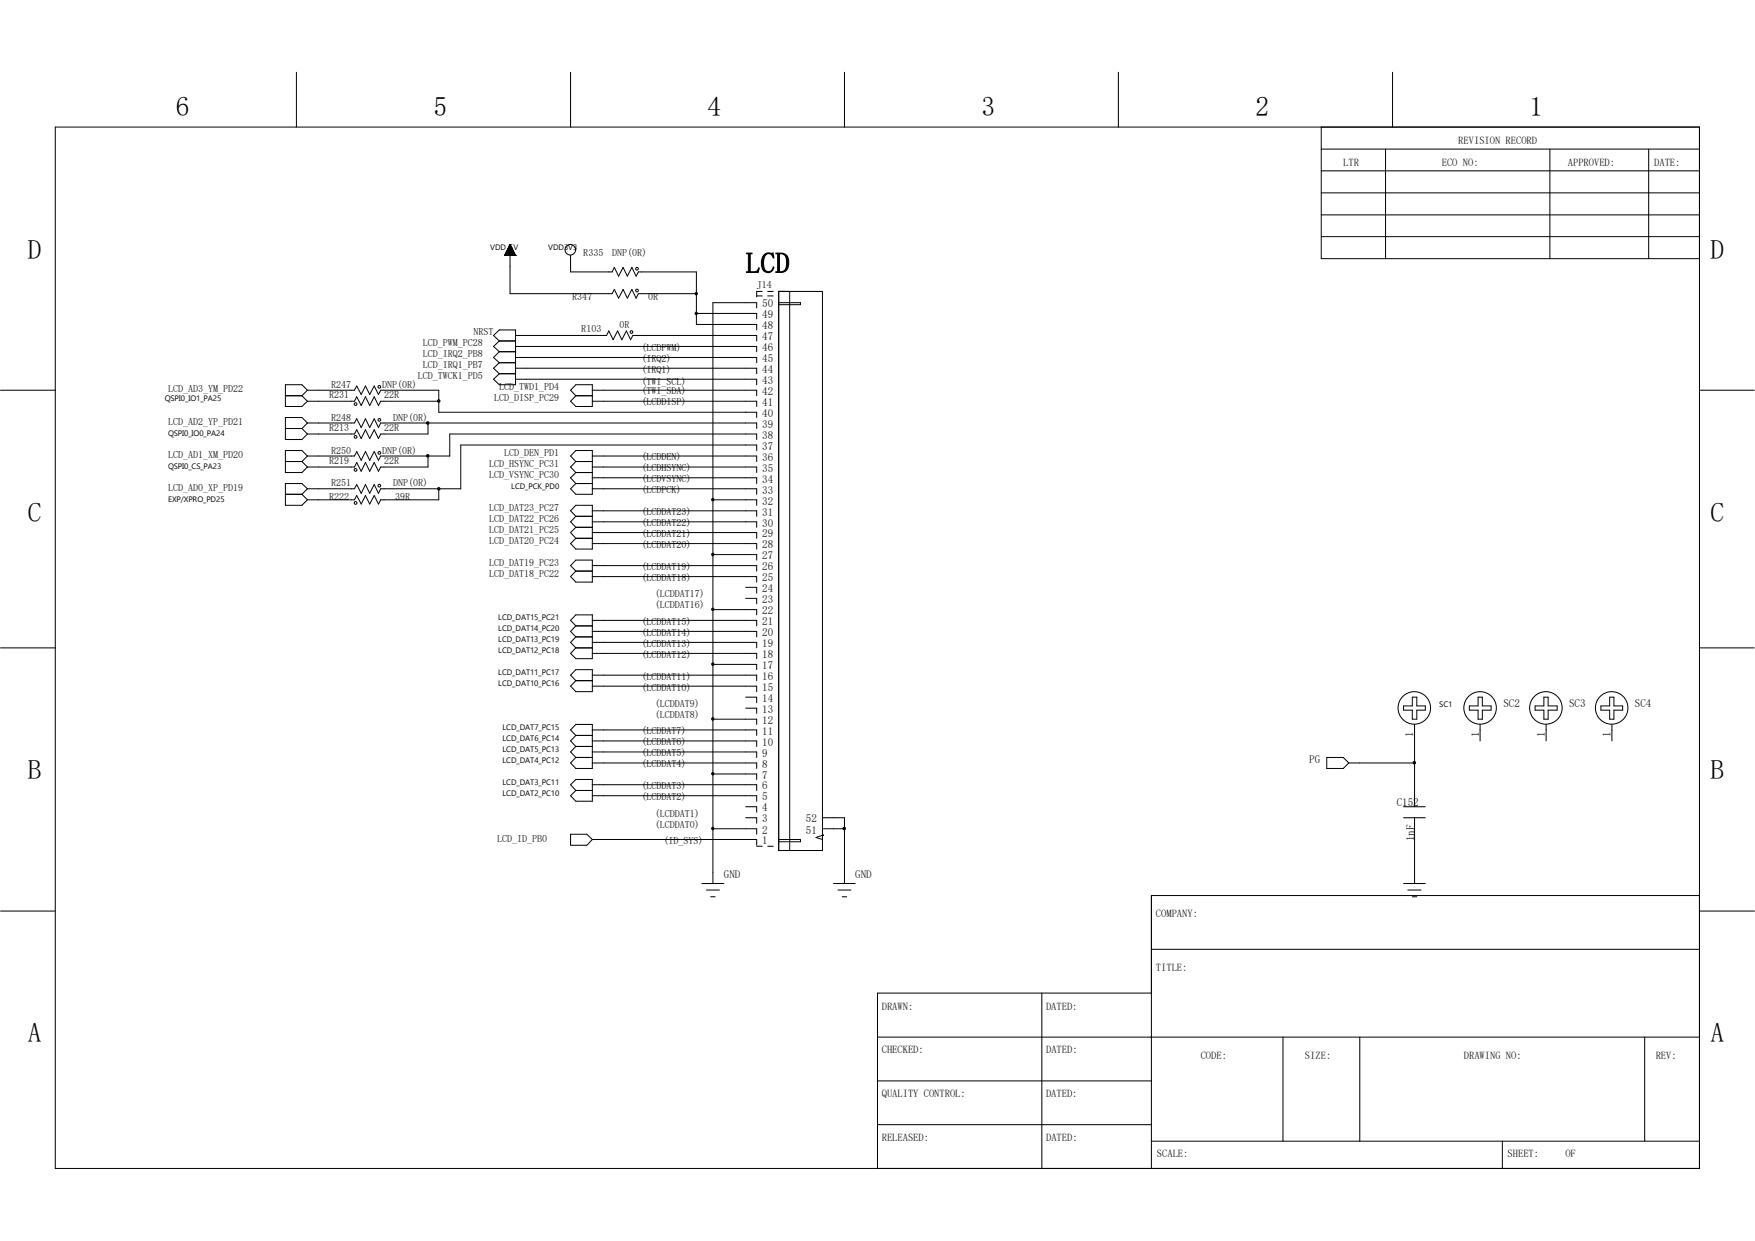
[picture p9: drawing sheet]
<svg xmlns="http://www.w3.org/2000/svg" width="297mm" height="210mm" viewBox="0 0 297 210" stroke-linecap="round" stroke-linejoin="round" font-family="sans-serif">
<g fill="none" stroke="#000" stroke-width=".17">
<path d="M50.2 12.2v9.3M96.6 12.2v9.3M142.9 12.2v9.3M189.3 12.2v9.3M235.7 12.2v9.3M9.4 21.5h278.2v176.2h-278.2zM223.6 25.2h64M223.6 28.9h64M223.6 36.4h64M223.6 21.5v22.3h64M223.6 32.6h64M234.5 25.2v18.6"/>
<path d="M262.3 25.2v18.6M279 25.2v18.6M84.5 57.7l-1-.9 1-1h2.7v9.3h-2.7l-1-.9 1-1M84.5 57.7h2.7M84.5 57.7l-1 .9 1 .9M84.5 59.5h2.7M84.5 59.5l-1 1 1 .9M85.4 43.2h.1M85.4 43.2h1.8M85.5 43.1h1.7v.1M85.5 43v.2M85.5 43h1.7"/>
<path d="M85.6 43h1.5M85.6 42.9v.3M85.6 42.9h1.5M85.6 42.8h1.4M85.6 42.7v.5M85.7 42.7h1.3M85.7 42.6v.6M85.7 42.6h1.2M85.8 42.5h1.1M85.8 42.5v.7M85.8 42.5h1M85.9 42.4h.9"/>
<path d="M85.9 42.3v.9M85.9 42.3h.9M85.9 42.2h.8v1M86 42.1h.7M86 42h.7M86 42v1.2M86.1 41.9h.5M86.1 41.8v1.4M86.1 41.8h.5M86.1 41.8h.4M86.1 41.7v1.5M86.2 41.7h.3"/>
<path d="M86.2 41.6h.2M86.2 41.5v1.7M86.3 41.6h.1M86.3 41.5h.1M86.3 41.4v1.8M86.3 41.4h.1M86.3 41.4v8.3h17.3l.4-.7 .7 1.5 .8-1.5 .7 1.5 .7-1.5 .8 1.5 .3-.8h9.9M86.3 41.4l-.9 1.8M86.3 41.4l.9 1.8M86.4 41.4v1.8M86.4 41.6v1.6M86.5 41.7v1.5"/>
<path d="M86.6 41.9v1.3M86.7 42v1.2M86.7 42.1h-.8v1.1M86.8 42.3v.9M86.9 42.5v.7M87 42.6v.6M87 42.8v.4M87.1 42.9v.3M87.2 43.2h.1M87.2 56.8h15.5l.3-.8 .8 1.5 .7-1.5 .7 1.5 .8-1.5 .7 1.5 .4-.7h21v.9M87.2 58.6h40.9v.9M96.6 43.2v2.8h7l.4-.7 .7 1.4 .8-1.4 .7 1.4 .7-1.4 .8 1.4 .3-.7h9.9v8.9h10.2v.9"/>
<path d="M117.9 53h10.2v1M128.1 50.1h.9M128.1 52.1v-.9h-7.5v98.3M129 49.3h-.9v.9M129.9 49.3h1M129.9 50.1h1M131.8 49.3h7.4v94.6h-7.4zM131.8 51.2h3.7v.4h-3.7M133.6 49.3v94.6M223.6 40h64M.1 66h9.3M48.3 78.1h2.8"/>
<path d="M48.3 67h2.8M48.3 72.5h2.8M51.1 67l.9 .9M51.1 72.5l.9 .9M51.1 78.1l.9 .9M52 66h8l.4-.7 .7 1.5 .7-1.5 .8 1.5 .7-1.5 .8 1.5 .3-.8h9.9v3.8h53.8v.9M52 67.9h8l.4-.8 .7 1.5 .7-1.5 .8 1.5 .7-1.5 .8 1.5 .3-.7h9.9M52 71.6h8l.4-.7 .7 1.4 .7-1.4 .8 1.4 .7-1.4 .8 1.4 .3-.7h63.7v.9M52 77.2l-.9-1h-2.8v3.8h2.8l.9-1M52 66l-.9-.9h-2.8v3.7h2.8l.9-.9M52 66l-.9 1M52 71.6l-.9-.9h-2.8v3.7h2.8l.9-1"/>
<path d="M52 71.6l-.9 .9M52 77.2l-.9 .9M72.4 77.2v1.8h-8l-.3 .8-.8-1.5-.7 1.5-.8-1.5-.7 1.5-.7-1.5-.4 .7h-8M72.4 71.6v1.8h-8l-.3 .8-.8-1.5-.7 1.5-.8-1.5-.7 1.5-.7-1.5-.4 .7h-8M84.5 63.2h2.7M84.5 61.4h2.7M84.5 61.4l-1 .9 1 .9M87.2 60.5h40.9v.9M87.2 62.3h40.9v.9M87.2 64.2h40.9v.9M97.5 65.1h2.7v3.7h-2.7l-.9-.9 .9-.9-.9-1zM97.5 78.1l-.9-.9 .9-1h2.7v7.5h-2.7l-.9-1 .9-.9"/>
<path d="M97.5 78.1h2.7M97.5 78.1l-.9 .9 .9 1M97.5 80h2.7M97.5 80l-.9 .9 .9 .9M97.5 67h2.7M100.2 66h27.9v1M100.2 67.9h27.9v.9M100.2 79h27.9v1M100.2 77.2h27.9v.9M128.1 74.4v-1h-52v3.8h-11.7l-.3 .7-.8-1.5-.7 1.5-.8-1.5-.7 1.5-.7-1.5-.4 .8h-8M128.1 76.2v-.9h-50.1v7.4h-13.6l-.3 .8-.8-1.5-.7 1.5-.8-1.5-.7 1.5-.7-1.5-.4 .7h-8M287.6 66h9.3"/>
<path d="M48.3 83.7h2.8M51.1 83.7l.9 .9M52 82.7l-.9-.9h-2.8v3.7h2.8l.9-.9M52 82.7l-.9 1M74.3 82.7v1.9h-9.9l-.3 .7-.8-1.4-.7 1.4-.8-1.4-.7 1.4-.7-1.4-.4 .7h-8M97.5 87.4l-.9-1 .9-.9h2.7v7.4h-2.7l-.9-.9 .9-.9M97.5 94.8h2.7v3.7h-2.7l-.9-.9 .9-1-.9-.9zM97.5 87.4h2.7M97.5 87.4l-.9 .9 .9 .9M97.5 89.2h2.7M97.5 81.8h2.7M97.5 96.6h2.7"/>
<path d="M97.5 89.2l-.9 .9 .9 1M97.5 91.1h2.7M100.2 80.9h27.9v.9M100.2 82.7h27.9v1M100.2 86.4h27.9v1M100.2 88.3h27.9v.9M100.2 90.1h27.9v1M100.2 92h27.9v.9M100.2 95.7h27.9v.9M100.2 97.6h27.9v.9M120.6 84.6h7.5v.9M120.6 93.9h7.5v.9"/>
<path d="M126.2 99.4h1.9v1M.1 109.6h9.3M97.5 109.6h2.7M97.5 105.9l-.9-.9 .9-.9h2.7v7.4h-2.7l-.9-.9 .9-1M97.5 113.3h2.7v3.8h-2.7l-.9-1 .9-.9-.9-.9zM97.5 105.9h2.7M97.5 105.9l-.9 .9 .9 1M97.5 107.8h2.7M97.5 115.2h2.7M97.5 107.8l-.9 .9 .9 .9M100.2 105h27.9v.9M100.2 106.8h27.9v1"/>
<path d="M100.2 108.7h27.9v.9M100.2 110.6h27.9v.9M100.2 114.3h27.9v.9M100.2 116.1h27.9v1M120.6 103.2h7.5v.9M120.6 112.4h7.5v.9M126.2 101.3h1.9v.9M126.2 118h1.9v.9M126.2 119.8h1.9v.9M237.5 119.5h1.5v-1.5h.8v1.5h1.4v.7h-1.4v1.5h-.8v-1.5h-1.5zM248.7 119.5h1.4v-1.5h.8v1.5h1.4v.7h-1.4v1.5h-.8v-1.5h-1.4zM259.8 119.5h1.5v-1.5h.7v1.5h1.5v.7h-1.5v1.5h-.7v-1.5h-1.5z"/>
<path d="M270.9 119.5h1.5v-1.5h.7v1.5h1.5v.7h-1.5v1.5h-.7v-1.5h-1.5zM287.6 109.6h9.3M96.6 132.8l.9-.9h2.7v3.7h-2.7l-.9-.9 .9-.9zM97.5 124.5l-.9-1 .9-.9h2.7v7.4h-2.7l-.9-.9 .9-.9M97.5 124.5h2.7M97.5 124.5l-.9 .9 .9 .9M97.5 126.3h2.7M97.5 133.8h2.7M97.5 126.3l-.9 1 .9 .9M97.5 128.2h2.7M100.2 123.5h27.9v1M100.2 125.4h27.9v.9"/>
<path d="M100.2 127.3h27.9v.9M100.2 129.1h27.9v.9M100.2 132.8h27.9v1M100.2 134.7h27.9v.9M120.6 121.7h7.5v.9M120.6 131h7.5v.9M126.2 136.5h1.9v1M126.2 138.4h1.9v.9M139.2 138.4h3.7v11.1M224.5 128.2h2.8l1 .9-1 .9h-2.8zM228.3 129.1h11.1M237.5 138.4h3.7"/>
<path d="M237.5 136.5h3.7M239.4 122.6v13.9M239.4 138.4v11.1M250.5 122.6v2.8M261.7 122.6v2.8M272.8 122.6v2.8M.1 154.2h9.3M96.6 141.2h2.7l.9 .9-.9 .9h-2.7zM100.2 142.1h27.9v.9M118.8 149.5h3.7M119.5 150.6h2.3M120.3 151.8h.7"/>
<path d="M120.6 140.3h7.5v.9M128.1 143.2h.9M129.9 143.2h1M131.8 142.1h3.7v.4h-3.7M139.2 141.4h.1M139.2 141.4l-1.1 .3 1.1 .4M139.2 140.3h3.7M141.1 149.5h3.6M141.8 150.6h2.2M142.5 151.8h.8M237.5 149.5h3.7M238.3 150.6h2.2"/>
<path d="M239 151.8h.8M287.6 151.6h-92.7v46.1M287.7 154.2h9.2M148.5 175.5h139.1M176.3 168.1v29.6M194.9 160.7h92.7M194.9 168.1h-46.4v29.6M217.1 175.5v17.6M230.1 175.5v17.6M278.3 175.5v17.6M148.5 182.9h46.4M148.5 190.3h46.4"/>
<path d="M194.9 193.1h92.7M254.3 193.1v4.6"/>
<circle cx="96.5" cy="42.3" r=".89"/>
<circle cx="106.9" cy="56.2" r=".23"/>
<circle cx="107.8" cy="45.5" r=".23"/>
<circle cx="107.8" cy="49.2" r=".23"/>
<circle cx="60.2" cy="79.5" r=".23"/>
<circle cx="60.2" cy="68.4" r=".23"/>
<circle cx="60.2" cy="73.9" r=".23"/>
<circle cx="64.2" cy="76.6" r=".23"/>
<circle cx="64.2" cy="71.1" r=".23"/>
<circle cx="64.2" cy="65.5" r=".23"/>
<circle cx="60.2" cy="85.1" r=".23"/>
<circle cx="64.2" cy="82.2" r=".23"/>
<circle cx="239.4" cy="119.8" r="2.75"/>
<circle cx="250.5" cy="119.8" r="2.75"/>
<circle cx="261.6" cy="119.8" r="2.75"/>
<circle cx="272.8" cy="119.8" r="2.75"/>
</g>
<g fill="#000" stroke="#000" stroke-width=".17">
<circle cx="117.8" cy="49.7" r=".2"/>
<circle cx="117.8" cy="53" r=".2"/>
<circle cx="72.4" cy="77.1" r=".21"/>
<circle cx="72.4" cy="71.6" r=".21"/>
<circle cx="74.3" cy="67.9" r=".21"/>
<circle cx="74.3" cy="82.7" r=".21"/>
<circle cx="120.6" cy="84.6" r=".2"/>
<circle cx="120.6" cy="93.8" r=".2"/>
<circle cx="120.6" cy="112.4" r=".2"/>
<circle cx="120.6" cy="103.1" r=".2"/>
<circle cx="120.6" cy="121.7" r=".2"/>
<circle cx="120.6" cy="130.9" r=".2"/>
<circle cx="239.4" cy="129.1" r=".21"/>
<circle cx="120.6" cy="140.2" r=".2"/>
<circle cx="142.9" cy="140.2" r=".21"/>
</g>
<text font-size="4.9" x="126.2" y="46.2">LCD</text>
<g font-size="4.6">
<text x="29.8" y="19.6">6</text>
<text x="73.4" y="19.6">5</text>
<text x="119.7" y="19.6">4</text>
<text x="166.1" y="19.6">3</text>
<text x="212.5" y="19.6">2</text>
<text x="258.9" y="19.6">1</text>
<text x="4.7" y="43.8">D</text>
<text x="289.5" y="43.8">D</text>
<text x="4.7" y="88.3">C</text>
<text x="289.5" y="88.3">C</text>
<text x="4.7" y="131.9">B</text>
<text x="289.5" y="131.9">B</text>
<text x="4.7" y="176.4">A</text>
<text x="289.5" y="176.4">A</text>
</g>
<g font-size="1.9">
<text x="129" y="53.8">49</text>
<text x="129" y="52">50</text>
<text x="129" y="59.4">46</text>
<text x="129" y="57.6">47</text>
<text x="129" y="55.7">48</text>
<text x="129" y="65">43</text>
<text x="129" y="63.1">44</text>
<text x="129" y="61.3">45</text>
<text x="129" y="70.6">40</text>
<text x="129" y="68.7">41</text>
<text x="129" y="66.8">42</text>
<text x="129" y="78">36</text>
<text x="129" y="76.1">37</text>
<text x="129" y="74.3">38</text>
<text x="129" y="72.4">39</text>
<text x="129" y="83.5">33</text>
<text x="129" y="81.7">34</text>
<text x="129" y="79.8">35</text>
<text x="129" y="89.1">30</text>
<text x="129" y="87.2">31</text>
<text x="129" y="85.4">32</text>
<text x="129" y="94.7">27</text>
<text x="129" y="92.8">28</text>
<text x="129" y="90.9">29</text>
<text x="129" y="100.2">24</text>
<text x="129" y="98.4">25</text>
<text x="129" y="96.5">26</text>
<text x="129" y="107.7">20</text>
<text x="129" y="105.8">21</text>
<text x="129" y="104">22</text>
<text x="129" y="102.1">23</text>
<text x="129" y="113.2">17</text>
<text x="129" y="111.4">18</text>
<text x="129" y="109.5">19</text>
<text x="129" y="118.8">14</text>
<text x="129" y="116.9">15</text>
<text x="129" y="115.1">16</text>
<text x="254.4" y="119.7">SC2</text>
<text x="265.6" y="119.7">SC3</text>
<text x="276.7" y="119.7">SC4</text>
<text x="129" y="124.3">11</text>
<text x="129" y="122.5">12</text>
<text x="129" y="120.6">13</text>
<text x="239.2" y="124.7" transform="rotate(-90 239.2 124.7)">1</text>
<text x="250.3" y="124.7" transform="rotate(-90 250.3 124.7)">1</text>
<text x="261.4" y="124.7" transform="rotate(-90 261.4 124.7)">1</text>
<text x="272.6" y="124.7" transform="rotate(-90 272.6 124.7)">1</text>
<text x="129" y="131.8">7</text>
<text x="129" y="129.9">8</text>
<text x="129" y="128.1">9</text>
<text x="129" y="126.2">10</text>
<text x="221.6" y="129.1">PG</text>
<text x="129" y="137.3">4</text>
<text x="129" y="135.5">5</text>
<text x="129" y="133.6">6</text>
<text x="236.4" y="136.4">C152</text>
<text x="129" y="142.9">1</text>
<text x="129" y="141.1">2</text>
<text x="129" y="139.2">3</text>
<text x="136.4" y="139.2">52</text>
<text x="136.4" y="141.1">51</text>
<text x="239.4" y="142.4" transform="rotate(-90 239.4 142.4)">1nF</text>
<text x="122.5" y="148.6">GND</text>
<text x="144.7" y="148.6">GND</text>
</g>
<g font-size="1.8">
<text x="227.3" y="28">LTR</text>
<text x="244" y="28">ECO NO:</text>
<text x="246.8" y="24.3">REVISION RECORD</text>
<text x="265.3" y="28">APPROVED:</text>
<text x="280" y="28">DATE:</text>
<text x="195.6" y="155.1">COMPANY:</text>
<text x="195.6" y="164.4">TITLE:</text>
<text x="149.2" y="170.9">DRAWN:</text>
<text x="177" y="170.9">DATED:</text>
<text x="149.2" y="178.3">CHECKED:</text>
<text x="177" y="178.3">DATED:</text>
<text x="203.2" y="179.2">CODE:</text>
<text x="220.9" y="179.2">SIZE:</text>
<text x="247.7" y="179.2">DRAWING NO:</text>
<text x="280.2" y="179.2">REV:</text>
<text x="149.2" y="185.7">QUALITY CONTROL:</text>
<text x="177" y="185.7">DATED:</text>
<text x="149.2" y="193.1">RELEASED:</text>
<text x="177" y="193.1">DATED:</text>
<text x="195.8" y="195.9">SCALE:</text>
<text x="255.1" y="195.9">SHEET:</text>
<text x="264.9" y="195.9">OF</text>
</g>
<g font-size="1.7">
<text x="98.7" y="43.3">R335</text>
<text x="103.6" y="43.3">DNP(0R)</text>
<text x="96.9" y="50.8">R347</text>
<text x="109.7" y="50.8">0R</text>
<text x="128.1" y="48.8">J14</text>
<text x="71.5" y="58.6">LCD_PWM_PC28</text>
<text x="80.1" y="56.8">NRST</text>
<text x="98.4" y="56.2">R103</text>
<text x="104.9" y="55.5">0R</text>
<text x="108.6" y="59.4">(LCDPWM)</text>
<text x="56" y="65.6">R247</text>
<text x="64.7" y="65.6">DNP(0R)</text>
<text x="70.7" y="64.2">LCD_TWCK1_PD5</text>
<text x="71.5" y="62.3">LCD_IRQ1_PB7</text>
<text x="71.5" y="60.5">LCD_IRQ2_PB8</text>
<text x="108.6" y="63.1">(IRQ1)</text>
<text x="108.6" y="61.2">(IRQ2)</text>
<text x="108.6" y="65.1">(TWI_SCL)</text>
<text x="28.4" y="66.4">LCD_AD3_YM_PD22</text>
<text x="28.4" y="72">LCD_AD2_YP_PD21</text>
<text x="55.7" y="67.4">R231</text>
<text x="56" y="71.2">R248</text>
<text x="65" y="67.4">22R</text>
<text x="66.5" y="71.2">DNP(0R)</text>
<text x="83.7" y="67.9">LCD_DISP_PC29</text>
<text x="84.5" y="66">LCD_TWD1_PD4</text>
<text x="108.6" y="68.6">(LCDDISP)</text>
<text x="108.6" y="66.8">(TWI_SDA)</text>
<text x="28.4" y="77.6">LCD_AD1_XM_PD20</text>
<text x="55.7" y="72.9">R213</text>
<text x="56" y="76.8">R250</text>
<text x="64.7" y="76.8">DNP(0R)</text>
<text x="65" y="72.9">22R</text>
<text x="85.3" y="77.2">LCD_DEN_PD1</text>
<text x="108.6" y="77.9">(LCDDEN)</text>
<text x="28.4" y="83.1">LCD_AD0_XP_PD19</text>
<text x="55.7" y="78.4">R219</text>
<text x="56" y="82.3">R251</text>
<text x="65" y="78.4">22R</text>
<text x="66.5" y="82.3">DNP(0R)</text>
<text x="82.8" y="79">LCD_HSYNC_PC31</text>
<text x="82.8" y="80.9">LCD_VSYNC_PC30</text>
<text x="108.6" y="79.8">(LCDHSYNC)</text>
<text x="108.6" y="81.6">(LCDVSYNC)</text>
<text x="108.6" y="83.5">(LCDPCK)</text>
<text x="55.7" y="84.6">R222</text>
<text x="66.9" y="84.6">39R</text>
<text x="82.8" y="86.4">LCD_DAT23_PC27</text>
<text x="82.8" y="88.3">LCD_DAT22_PC26</text>
<text x="108.6" y="89">(LCDDAT22)</text>
<text x="108.6" y="87.2">(LCDDAT23)</text>
<text x="82.8" y="95.7">LCD_DAT19_PC23</text>
<text x="82.8" y="90.1">LCD_DAT21_PC25</text>
<text x="82.8" y="92">LCD_DAT20_PC24</text>
<text x="108.6" y="90.9">(LCDDAT21)</text>
<text x="108.6" y="92.8">(LCDDAT20)</text>
<text x="82.8" y="97.6">LCD_DAT18_PC22</text>
<text x="108.6" y="96.5">(LCDDAT19)</text>
<text x="108.6" y="98.3">(LCDDAT18)</text>
<text x="110.8" y="101.1">(LCDDAT17)</text>
<text x="108.6" y="105.7">(LCDDAT15)</text>
<text x="108.6" y="107.6">(LCDDAT14)</text>
<text x="110.8" y="103">(LCDDAT16)</text>
<text x="108.6" y="109.4">(LCDDAT13)</text>
<text x="108.6" y="111.3">(LCDDAT12)</text>
<text x="108.6" y="115">(LCDDAT11)</text>
<text x="108.6" y="116.9">(LCDDAT10)</text>
<text x="110.8" y="119.7">(LCDDAT9)</text>
<text x="108.6" y="124.3">(LCDDAT7)</text>
<text x="110.8" y="121.5">(LCDDAT8)</text>
<text x="108.6" y="126.2">(LCDDAT6)</text>
<text x="108.6" y="128">(LCDDAT5)</text>
<text x="108.6" y="129.8">(LCDDAT4)</text>
<text x="108.6" y="133.6">(LCDDAT3)</text>
<text x="108.6" y="135.4">(LCDDAT2)</text>
<text x="84.1" y="142.5">LCD_ID_PB0</text>
<text x="110.8" y="140">(LCDDAT0)</text>
<text x="110.8" y="138.2">(LCDDAT1)</text>
<text x="112.3" y="142.8">(ID_SYS)</text>
</g>
<g font-size="1.3">
<text x="83" y="42.3">VDD_5V</text>
<text x="92.8" y="42.3">VDD3V3</text>
<text x="27.9" y="67.9">QSPI0_IO1_PA25</text>
<text x="28.4" y="73.8">QSPI0_IO0_PA24</text>
<text x="28.4" y="79.4">QSPI0_CS_PA23</text>
<text x="86.5" y="82.7">LCD_PCK_PD0</text>
<text x="28.4" y="85">EXP/XPRO_PD25</text>
<text x="84.3" y="106.8">LCD_DAT14_PC20</text>
<text x="84.3" y="105">LCD_DAT15_PC21</text>
<text x="84.3" y="110.6">LCD_DAT12_PC18</text>
<text x="84.3" y="108.7">LCD_DAT13_PC19</text>
<text x="84.3" y="114.3">LCD_DAT11_PC17</text>
<text x="84.3" y="116.1">LCD_DAT10_PC16</text>
<text x="243.6" y="119.7">SC1</text>
<text x="85" y="125.4">LCD_DAT6_PC14</text>
<text x="85" y="123.5">LCD_DAT7_PC15</text>
<text x="85" y="127.3">LCD_DAT5_PC13</text>
<text x="85" y="129.1">LCD_DAT4_PC12</text>
<text x="85" y="134.7">LCD_DAT2_PC10</text>
<text x="85" y="132.8">LCD_DAT3_PC11</text>
</g>
</svg>
